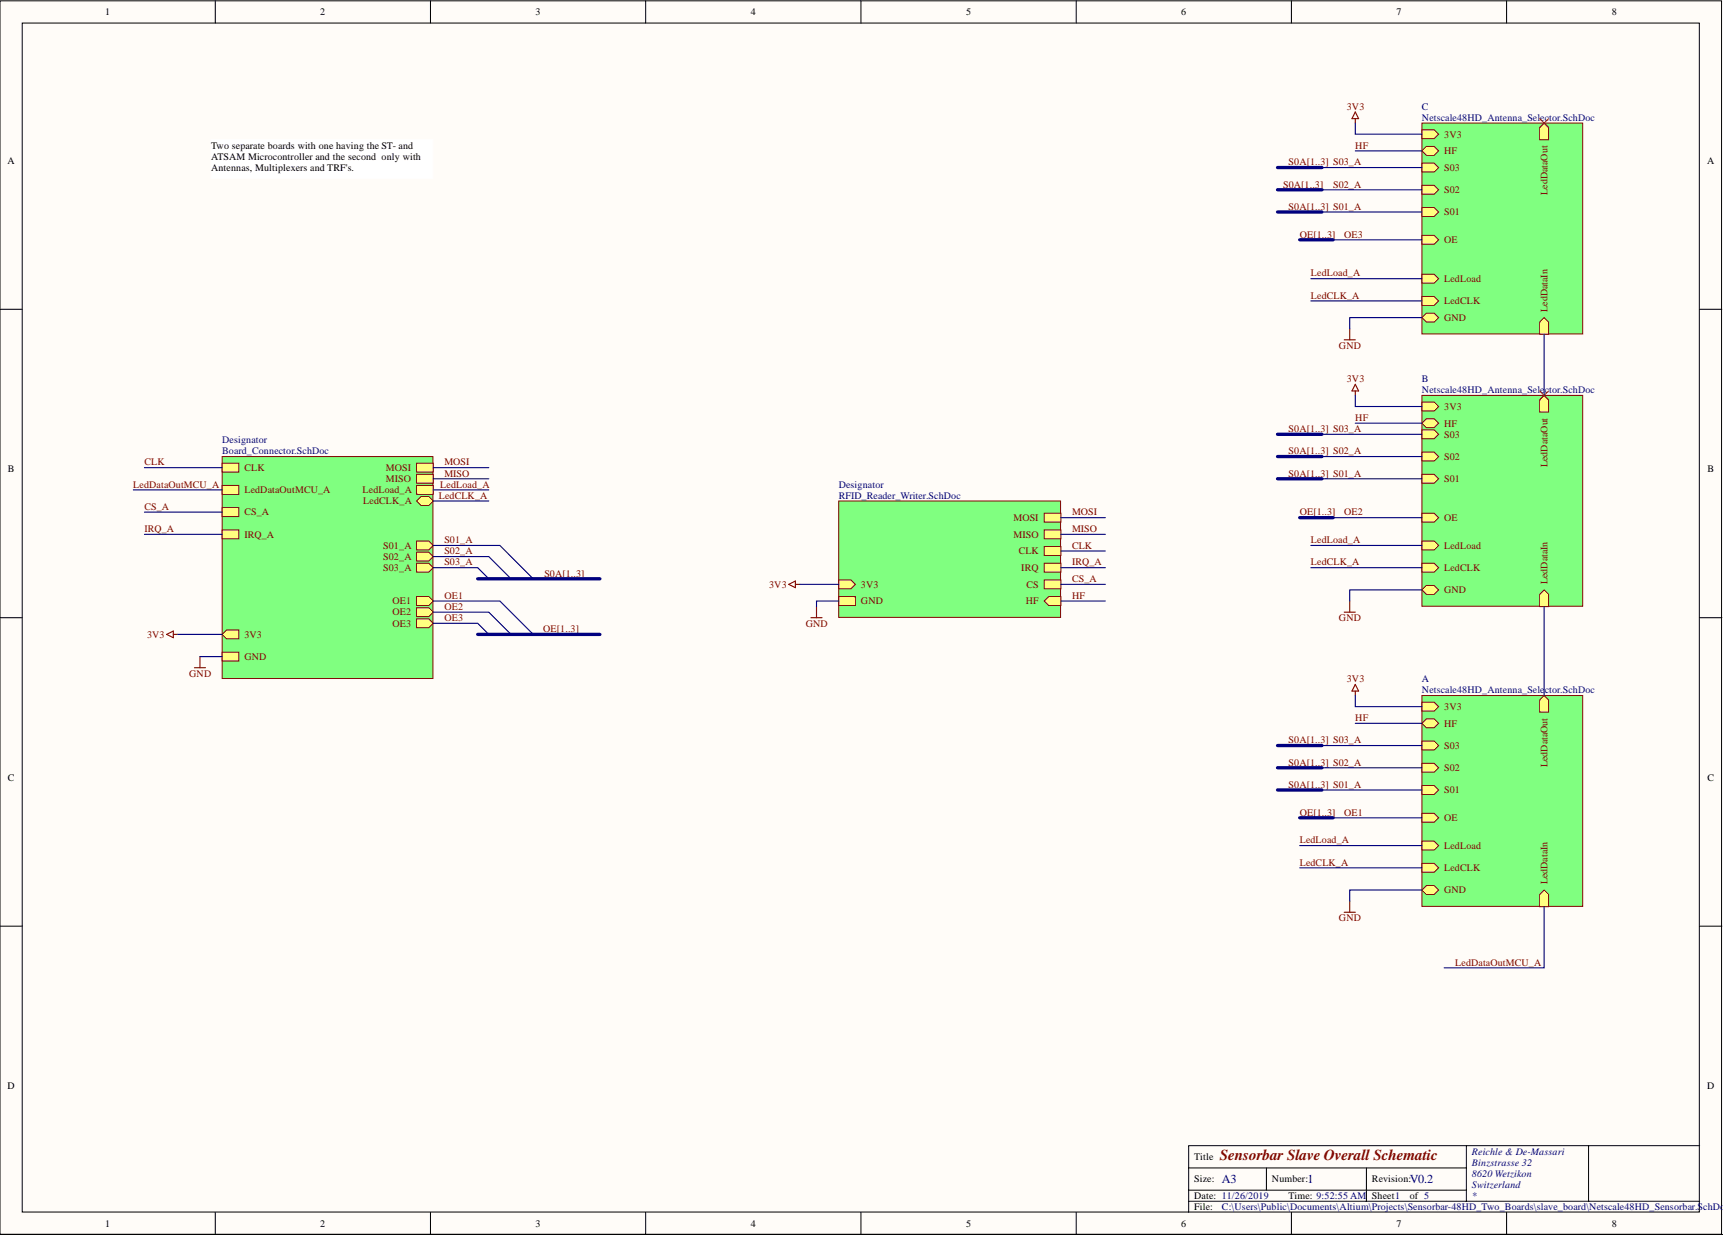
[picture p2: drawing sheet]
<svg xmlns="http://www.w3.org/2000/svg" width="393mm" height="282mm" viewBox="0 0 393 282" stroke-linecap="round" stroke-linejoin="round" font-family="sans-serif">
<g fill="#fffcf8" stroke="#000" stroke-width=".23">
<path d="M0 .2h393v281.5h-393z"/>
<path d="M5.1 5.3h382.8v271.3h-382.8z"/>
</g>
<g fill="none" stroke="#000" stroke-width=".23">
<path d="M49.1 .2v5.1M98.3 .2v5.1M147.4 .2v5.1M196.5 .2v5.1M245.7 .2v5.1M294.8 .2v5.1M343.9 .2v5.1M0 70.6h5.1M388 70.6h5.1M0 141h5.1M388 141h5.1M0 211.4h5.1"/>
<path d="M388 211.4h5.1M49.1 276.7v5.1M98.3 276.7v5.1M147.4 276.7v5.1M196.5 276.7v5.1M245.7 276.7v5.1M271.4 266.6h63.4M271.4 274.2h116.6M271.4 271.6h63.4M289.1 266.6v5M294.8 276.7v5.1M311.9 266.6v7.6"/>
<path d="M334.8 261.5v12.7M343.9 276.7v5.1M362.7 261.5h-91.3v15.2M388 261.5h-25.3v12.7"/>
</g>
<path d="M324.6 158.7h36.7v48.2h-36.7z" fill="#80ff80" stroke="#800000" stroke-width=".23"/>
<path d="M324.6 160.3h2.8l1 1-1 1h-2.8z" fill-rule="evenodd" fill="#ffff80"/>
<path d="M324.6 160.3h2.8l1 1-1 1h-2.8z" fill="none" stroke="#800000" stroke-width=".23"/>
<path d="M324.6 169.1h2.8l1 1.1-1 1h-2.8z" fill-rule="evenodd" fill="#ffff80"/>
<path d="M324.6 169.1h2.8l1 1.1-1 1h-2.8z" fill="none" stroke="#800000" stroke-width=".23"/>
<path d="M324.6 174.2h2.8l1 1-1 1h-2.8z" fill-rule="evenodd" fill="#ffff80"/>
<path d="M324.6 174.2h2.8l1 1-1 1h-2.8z" fill="none" stroke="#800000" stroke-width=".23"/>
<path d="M324.6 179.3h2.8l1 1-1 1h-2.8z" fill-rule="evenodd" fill="#ffff80"/>
<path d="M324.6 179.3h2.8l1 1-1 1h-2.8z" fill="none" stroke="#800000" stroke-width=".23"/>
<path d="M325.6 164.1h1.8l1 1-1 1h-1.8l-1-1z" fill-rule="evenodd" fill="#ffff80"/>
<path d="M325.6 164.1h1.8l1 1-1 1h-1.8l-1-1z" fill="none" stroke="#800000" stroke-width=".23"/>
<path d="M324.6 192h2.8l1 1-1 1h-2.8z" fill-rule="evenodd" fill="#ffff80"/>
<path d="M324.6 192h2.8l1 1-1 1h-2.8z" fill="none" stroke="#800000" stroke-width=".23"/>
<path d="M324.6 197h2.8l1 1.1-1 1h-2.8z" fill-rule="evenodd" fill="#ffff80"/>
<path d="M324.6 197h2.8l1 1.1-1 1h-2.8z" fill="none" stroke="#800000" stroke-width=".23"/>
<path d="M325.6 202.1h1.8l1 1-1 1.1h-1.8l-1-1.1z" fill-rule="evenodd" fill="#ffff80"/>
<path d="M325.6 202.1h1.8l1 1-1 1.1h-1.8l-1-1.1z" fill="none" stroke="#800000" stroke-width=".23"/>
<path d="M352.5 158.7l1 1.1v2.7h-2v-2.7z" fill-rule="evenodd" fill="#ffff80"/>
<path d="M352.5 158.7l1 1.1v2.7h-2v-2.7z" fill="none" stroke="#800000" stroke-width=".23"/>
<path d="M352.5 203.1l1 1.1v2.7h-2v-2.7z" fill-rule="evenodd" fill="#ffff80"/>
<path d="M352.5 203.1l1 1.1v2.7h-2v-2.7z" fill="none" stroke="#800000" stroke-width=".23"/>
<path d="M324.6 185.6h2.8l1 1-1 1.1h-2.8z" fill-rule="evenodd" fill="#ffff80"/>
<path d="M324.6 185.6h2.8l1 1-1 1.1h-2.8z" fill="none" stroke="#800000" stroke-width=".23"/>
<path d="M309.4 156.2l.8 1.5h-1.6zM309.4 157.7v1M306.9 208.2h2.5M308.1 205.7v2.5" fill="none" stroke="#800000" stroke-width=".25"/>
<path d="M324.6 90.2h36.7v48.2h-36.7z" fill="#80ff80" stroke="#800000" stroke-width=".23"/>
<path d="M324.6 91.8h2.8l1 1-1 1h-2.8z" fill-rule="evenodd" fill="#ffff80"/>
<path d="M324.6 91.8h2.8l1 1-1 1h-2.8z" fill="none" stroke="#800000" stroke-width=".23"/>
<path d="M324.6 98.1h2.8l1 1-1 1h-2.8z" fill-rule="evenodd" fill="#ffff80"/>
<path d="M324.6 98.1h2.8l1 1-1 1h-2.8z" fill="none" stroke="#800000" stroke-width=".23"/>
<path d="M324.6 103.2h2.8l1 1-1 1h-2.8z" fill-rule="evenodd" fill="#ffff80"/>
<path d="M324.6 103.2h2.8l1 1-1 1h-2.8z" fill="none" stroke="#800000" stroke-width=".23"/>
<path d="M324.6 108.3h2.8l1 1-1 1h-2.8z" fill-rule="evenodd" fill="#ffff80"/>
<path d="M324.6 108.3h2.8l1 1-1 1h-2.8z" fill="none" stroke="#800000" stroke-width=".23"/>
<path d="M325.6 95.6h1.8l1 1-1 1h-1.8l-1-1z" fill-rule="evenodd" fill="#ffff80"/>
<path d="M325.6 95.6h1.8l1 1-1 1h-1.8l-1-1z" fill="none" stroke="#800000" stroke-width=".23"/>
<path d="M324.6 123.5h2.8l1 1-1 1h-2.8z" fill-rule="evenodd" fill="#ffff80"/>
<path d="M324.6 123.5h2.8l1 1-1 1h-2.8z" fill="none" stroke="#800000" stroke-width=".23"/>
<path d="M324.6 128.6h2.8l1 1-1 1h-2.8z" fill-rule="evenodd" fill="#ffff80"/>
<path d="M324.6 128.6h2.8l1 1-1 1h-2.8z" fill="none" stroke="#800000" stroke-width=".23"/>
<path d="M325.6 133.6h1.8l1 1-1 1.1h-1.8l-1-1.1z" fill-rule="evenodd" fill="#ffff80"/>
<path d="M325.6 133.6h1.8l1 1-1 1.1h-1.8l-1-1.1z" fill="none" stroke="#800000" stroke-width=".23"/>
<path d="M352.5 90.2l1 1.1v2.8h-2v-2.8z" fill-rule="evenodd" fill="#ffff80"/>
<path d="M352.5 90.2l1 1.1v2.8h-2v-2.8z" fill="none" stroke="#800000" stroke-width=".23"/>
<path d="M352.5 134.6l1 1.1v2.7h-2v-2.7z" fill-rule="evenodd" fill="#ffff80"/>
<path d="M352.5 134.6l1 1.1v2.7h-2v-2.7z" fill="none" stroke="#800000" stroke-width=".23"/>
<path d="M324.6 117.1h2.8l1 1.1-1 1h-2.8z" fill-rule="evenodd" fill="#ffff80"/>
<path d="M324.6 117.1h2.8l1 1.1-1 1h-2.8z" fill="none" stroke="#800000" stroke-width=".23"/>
<path d="M309.4 87.7l.8 1.5h-1.6zM309.4 89.2v1M306.9 139.7h2.5M308.1 137.2v2.5" fill="none" stroke="#800000" stroke-width=".25"/>
<path d="M351.5 89.2l2 2.1M353.5 89.2l-2 2.1" fill="none" stroke="#f00" stroke-width=".23"/>
<path d="M324.6 28.1h36.7v48.1h-36.7z" fill="#80ff80" stroke="#800000" stroke-width=".23"/>
<path d="M324.6 29.6h2.8l1 1-1 1h-2.8z" fill-rule="evenodd" fill="#ffff80"/>
<path d="M324.6 29.6h2.8l1 1-1 1h-2.8z" fill="none" stroke="#800000" stroke-width=".23"/>
<path d="M324.6 37.2h2.8l1 1-1 1.1h-2.8z" fill-rule="evenodd" fill="#ffff80"/>
<path d="M324.6 37.2h2.8l1 1-1 1.1h-2.8z" fill="none" stroke="#800000" stroke-width=".23"/>
<path d="M324.6 42.3h2.8l1 1-1 1h-2.8z" fill-rule="evenodd" fill="#ffff80"/>
<path d="M324.6 42.3h2.8l1 1-1 1h-2.8z" fill="none" stroke="#800000" stroke-width=".23"/>
<path d="M324.6 47.4h2.8l1 1-1 1h-2.8z" fill-rule="evenodd" fill="#ffff80"/>
<path d="M324.6 47.4h2.8l1 1-1 1h-2.8z" fill="none" stroke="#800000" stroke-width=".23"/>
<path d="M325.6 33.4h1.8l1 1-1 1.1h-1.8l-1-1.1z" fill-rule="evenodd" fill="#ffff80"/>
<path d="M325.6 33.4h1.8l1 1-1 1.1h-1.8l-1-1.1z" fill="none" stroke="#800000" stroke-width=".23"/>
<path d="M324.6 62.6h2.8l1 1-1 1h-2.8z" fill-rule="evenodd" fill="#ffff80"/>
<path d="M324.6 62.6h2.8l1 1-1 1h-2.8z" fill="none" stroke="#800000" stroke-width=".23"/>
<path d="M324.6 67.7h2.8l1 1-1 1h-2.8z" fill-rule="evenodd" fill="#ffff80"/>
<path d="M324.6 67.7h2.8l1 1-1 1h-2.8z" fill="none" stroke="#800000" stroke-width=".23"/>
<path d="M325.6 71.5h1.8l1 1-1 1h-1.8l-1-1z" fill-rule="evenodd" fill="#ffff80"/>
<path d="M325.6 71.5h1.8l1 1-1 1h-1.8l-1-1z" fill="none" stroke="#800000" stroke-width=".23"/>
<path d="M352.5 28.1l1 1v2.8h-2v-2.8z" fill-rule="evenodd" fill="#ffff80"/>
<path d="M352.5 28.1l1 1v2.8h-2v-2.8z" fill="none" stroke="#800000" stroke-width=".23"/>
<path d="M352.5 72.5l1 1v2.8h-2v-2.8z" fill-rule="evenodd" fill="#ffff80"/>
<path d="M352.5 72.5l1 1v2.8h-2v-2.8z" fill="none" stroke="#800000" stroke-width=".23"/>
<path d="M324.6 53.7h2.8l1 1-1 1h-2.8z" fill-rule="evenodd" fill="#ffff80"/>
<path d="M324.6 53.7h2.8l1 1-1 1h-2.8z" fill="none" stroke="#800000" stroke-width=".23"/>
<path d="M309.4 25.6l.8 1.5h-1.6zM309.4 27.1v1M306.9 77.6h2.5M308.1 75v2.6" fill="none" stroke="#800000" stroke-width=".25"/>
<path d="M351.5 27.1l2 2M353.5 27.1l-2 2" fill="none" stroke="#f00" stroke-width=".23"/>
<path d="M191.5 114.3h50.6v26.6h-50.6z" fill="#80ff80" stroke="#800000" stroke-width=".23"/>
<path d="M238.4 117.1h3.8v2.1h-3.8z" fill-rule="evenodd" fill="#ffff80"/>
<path d="M238.4 117.1h3.8v2.1h-3.8z" fill="none" stroke="#800000" stroke-width=".23"/>
<path d="M238.4 120.9h3.8v2.1h-3.8z" fill-rule="evenodd" fill="#ffff80"/>
<path d="M238.4 120.9h3.8v2.1h-3.8z" fill="none" stroke="#800000" stroke-width=".23"/>
<path d="M191.5 132.4h2.8l1 1-1 1h-2.8z" fill-rule="evenodd" fill="#ffff80"/>
<path d="M191.5 132.4h2.8l1 1-1 1h-2.8z" fill="none" stroke="#800000" stroke-width=".23"/>
<path d="M191.5 136.2h3.8v2h-3.8z" fill-rule="evenodd" fill="#ffff80"/>
<path d="M191.5 136.2h3.8v2h-3.8z" fill="none" stroke="#800000" stroke-width=".23"/>
<path d="M238.4 124.7h3.8v2.1h-3.8z" fill-rule="evenodd" fill="#ffff80"/>
<path d="M238.4 124.7h3.8v2.1h-3.8z" fill="none" stroke="#800000" stroke-width=".23"/>
<path d="M238.4 128.6h3.8v2h-3.8z" fill-rule="evenodd" fill="#ffff80"/>
<path d="M238.4 128.6h3.8v2h-3.8z" fill="none" stroke="#800000" stroke-width=".23"/>
<path d="M239.4 136.2h2.8v2h-2.8l-1-1z" fill-rule="evenodd" fill="#ffff80"/>
<path d="M239.4 136.2h2.8v2h-2.8l-1-1z" fill="none" stroke="#800000" stroke-width=".23"/>
<path d="M238.4 132.4h3.8v2h-3.8z" fill-rule="evenodd" fill="#ffff80"/>
<path d="M238.4 132.4h3.8v2h-3.8z" fill="none" stroke="#800000" stroke-width=".23"/>
<path d="M180.1 133.4l1.5-.8v1.5zM181.6 133.4h1M186.4 138.4v2.6M185.1 141h2.6" fill="none" stroke="#800000" stroke-width=".25"/>
<path d="M48.2 31.9h50.6v8.8h-50.6z" fill="#fff" stroke="#fff" stroke-width=".23"/>
<path d="M393.4 281.8h-393.4v.1" fill="none" stroke="#000" stroke-width=".25"/>
<path d="M50.7 104.2h48.1v50.7h-48.1z" fill="#80ff80" stroke="#800000" stroke-width=".23"/>
<path d="M50.7 105.7h3.8v2.1h-3.8z" fill-rule="evenodd" fill="#ffff80"/>
<path d="M50.7 105.7h3.8v2.1h-3.8z" fill="none" stroke="#800000" stroke-width=".23"/>
<path d="M51.7 143.8h2.8v2h-2.8l-1-1z" fill-rule="evenodd" fill="#ffff80"/>
<path d="M51.7 143.8h2.8v2h-2.8l-1-1z" fill="none" stroke="#800000" stroke-width=".23"/>
<path d="M50.7 148.8h3.8v2.1h-3.8z" fill-rule="evenodd" fill="#ffff80"/>
<path d="M50.7 148.8h3.8v2.1h-3.8z" fill="none" stroke="#800000" stroke-width=".23"/>
<path d="M95.1 105.7h3.8v2.1h-3.8z" fill-rule="evenodd" fill="#ffff80"/>
<path d="M95.1 105.7h3.8v2.1h-3.8z" fill="none" stroke="#800000" stroke-width=".23"/>
<path d="M95.1 108.3h3.8v2h-3.8z" fill-rule="evenodd" fill="#ffff80"/>
<path d="M95.1 108.3h3.8v2h-3.8z" fill="none" stroke="#800000" stroke-width=".23"/>
<path d="M95.1 123.5h2.8l1 1-1 1h-2.8z" fill-rule="evenodd" fill="#ffff80"/>
<path d="M95.1 123.5h2.8l1 1-1 1h-2.8z" fill="none" stroke="#800000" stroke-width=".23"/>
<path d="M95.1 126h2.8l1 1-1 1h-2.8z" fill-rule="evenodd" fill="#ffff80"/>
<path d="M95.1 126h2.8l1 1-1 1h-2.8z" fill="none" stroke="#800000" stroke-width=".23"/>
<path d="M95.1 128.6h2.8l1 1-1 1h-2.8z" fill-rule="evenodd" fill="#ffff80"/>
<path d="M95.1 128.6h2.8l1 1-1 1h-2.8z" fill="none" stroke="#800000" stroke-width=".23"/>
<path d="M95.1 110.8h3.8v2h-3.8z" fill-rule="evenodd" fill="#ffff80"/>
<path d="M95.1 110.8h3.8v2h-3.8z" fill="none" stroke="#800000" stroke-width=".23"/>
<path d="M96.1 113.3h1.8l1 1-1 1.1h-1.8l-1-1.1z" fill-rule="evenodd" fill="#ffff80"/>
<path d="M96.1 113.3h1.8l1 1-1 1.1h-1.8l-1-1.1z" fill="none" stroke="#800000" stroke-width=".23"/>
<path d="M95.1 136.2h2.8l1 1-1 1h-2.8z" fill-rule="evenodd" fill="#ffff80"/>
<path d="M95.1 136.2h2.8l1 1-1 1h-2.8z" fill="none" stroke="#800000" stroke-width=".23"/>
<path d="M95.1 138.7h2.8l1 1-1 1h-2.8z" fill-rule="evenodd" fill="#ffff80"/>
<path d="M95.1 138.7h2.8l1 1-1 1h-2.8z" fill="none" stroke="#800000" stroke-width=".23"/>
<path d="M95.1 141.2h2.8l1 1.1-1 1h-2.8z" fill-rule="evenodd" fill="#ffff80"/>
<path d="M95.1 141.2h2.8l1 1.1-1 1h-2.8z" fill="none" stroke="#800000" stroke-width=".23"/>
<path d="M50.7 110.8h3.8v2h-3.8z" fill-rule="evenodd" fill="#ffff80"/>
<path d="M50.7 110.8h3.8v2h-3.8z" fill="none" stroke="#800000" stroke-width=".23"/>
<path d="M50.7 115.9h3.8v2h-3.8z" fill-rule="evenodd" fill="#ffff80"/>
<path d="M50.7 115.9h3.8v2h-3.8z" fill="none" stroke="#800000" stroke-width=".23"/>
<path d="M50.7 120.9h3.8v2.1h-3.8z" fill-rule="evenodd" fill="#ffff80"/>
<path d="M50.7 120.9h3.8v2.1h-3.8z" fill="none" stroke="#800000" stroke-width=".23"/>
<path d="M38 144.8l1.6-.8v1.6zM39.6 144.8h1M44.4 152.4h2.5M45.6 149.9v2.5" fill="none" stroke="#800000" stroke-width=".25"/>
<g fill="none" stroke="#000080" stroke-width=".25">
<path d="M301.8 38.2h22.8M309.4 28.1v2.5h15.2M309.4 34.4h15.2M301.8 48.4h22.8M301.8 43.3h22.8M304.3 54.7h20.3M299.3 68.7h25.3M299.3 63.6h25.3M324.6 72.5h-16.5v2.5M352.5 76.3v13.9M301.8 99.1h22.8M309.4 90.2v2.6h15.2"/>
<path d="M309.4 96.6h15.2M30.4 111.8h20.3M33 106.7h17.7M33 116.9h17.7M98.9 109.3h12.7M98.9 106.7h12.7M98.9 111.8h12.7M98.9 114.3h12.7M242.2 118.2h10.1M301.8 109.3h22.8M301.8 104.2h22.8M304.3 118.2h20.3"/>
<path d="M33 122h17.7M98.9 127h12.7l5.1 5.1M98.9 124.5h15.2l7.6 7.6M98.9 139.7h12.7l5.1 5.1M98.9 137.2h15.2l7.6 7.6M98.9 129.6h10.2l2.5 2.5M182.6 133.4h8.9M191.5 137.2h-5.1v1.2M242.2 133.4h10.1M242.2 122h10.1M242.2 137.2h10.1M242.2 129.6h10.1"/>
<path d="M242.2 125.8h10.1M299.3 129.6h25.3M299.3 124.5h25.3M324.6 134.6h-16.5v2.6M352.5 138.4v20.3M40.6 144.8h10.1M45.6 149.9h5.1M98.9 142.3h10.2l2.5 2.5M309.4 158.7v2.6h15.2M301.8 175.2h22.8M301.8 170.2h22.8M309.4 165.1h15.2"/>
<path d="M296.7 198.1h27.9M296.7 193h27.9M301.8 180.3h22.8M304.3 186.6h20.3M324.6 203.1h-16.5v2.6M352.5 206.9v14h-22.8"/>
</g>
<g fill="none" stroke="#000080" stroke-width=".76">
<path d="M291.6 38.2h10.2M291.6 48.4h10.2M291.6 43.3h10.2M296.7 54.7h7.6M291.6 99.1h10.2M291.6 109.3h10.2M291.6 104.2h10.2M296.7 118.2h7.6M109.1 132.1h27.8M109.1 144.8h27.8M291.6 175.2h10.2M291.6 170.2h10.2"/>
<path d="M291.6 180.3h10.2M296.7 186.6h7.6"/>
</g>
<text font-size="3.5" fill="#800000" x="278.5" y="264.8">Sensorbar Slave Overall Schematic</text>
<g font-size="2.8" fill="#000080">
<text x="279" y="270">A3</text>
<text x="298.5" y="270">1</text>
<text x="321.8" y="270">V0.2</text>
</g>
<g font-size="2.3">
<text x="24" y="3.5">1</text>
<text x="73.1" y="3.5">2</text>
<text x="122.2" y="3.5">3</text>
<text x="171.4" y="3.5">4</text>
<text x="220.6" y="3.5">5</text>
<text x="269.7" y="3.5">6</text>
<text x="318.8" y="3.5">7</text>
<text x="368" y="3.5">8</text>
<text x="48.2" y="33.9">Two separate boards with one having the ST- and</text>
<text x="1.7" y="37.4">A</text>
<text x="48.2" y="36.5">ATSAM Microcontroller and the second only with</text>
<text x="48.2" y="39">Antennas, Multiplexers and TRF's.</text>
<text x="389.7" y="37.4">A</text>
<text x="1.8" y="107.8">B</text>
<text x="389.8" y="107.8">B</text>
<text x="1.8" y="178.2">C</text>
<text x="389.8" y="178.2">C</text>
<text x="1.7" y="248.6">D</text>
<text x="389.7" y="248.6">D</text>
<text x="272.6" y="264.8">Title</text>
<text x="272.6" y="269.9">Size:</text>
<text x="290.4" y="269.9">Number:</text>
<text x="313.2" y="269.9">Revision:</text>
<text x="272.6" y="273.7">Date: 11/26/2019</text>
<text x="294.2" y="273.7">Time: 9:52:55 AM</text>
<text x="313.2" y="273.7">Sheet1</text>
<text x="321.8" y="273.7">of 5</text>
<text x="24" y="280">1</text>
<text x="73.1" y="280">2</text>
<text x="122.2" y="280">3</text>
<text x="171.4" y="280">4</text>
<text x="220.6" y="280">5</text>
<text x="269.7" y="280">6</text>
<text x="272.6" y="276.2">File:</text>
<text x="318.8" y="280">7</text>
<text x="368" y="280">8</text>
</g>
<g font-size="2.3" fill="#800000">
<text x="307.5" y="25">3V3</text>
<text x="309.4" y="33.9">HF</text>
<text x="329.7" y="31.4">3V3</text>
<text x="329.7" y="35.2">HF</text>
<text x="294.2" y="37.7">S0A[1..3] S03_A</text>
<text x="329.7" y="39">S03</text>
<text x="292.9" y="42.8">S0A[1..3]</text>
<text x="294.2" y="47.9">S0A[1..3] S01_A</text>
<text x="304.3" y="42.8">S02_A</text>
<text x="329.7" y="44.1">S02</text>
<text x="353.3" y="44.5" transform="rotate(-90 353.3 44.5)">LedDataOut</text>
<text x="329.7" y="49.1">S01</text>
<text x="296.7" y="54.2">OE[1..3]</text>
<text x="306.9" y="54.2">OE3</text>
<text x="329.7" y="55.5">OE</text>
<text x="299.3" y="63.1">LedLoad_A</text>
<text x="329.7" y="64.4">LedLoad</text>
<text x="299.3" y="68.2">LedCLK_A</text>
<text x="329.7" y="69.4">LedCLK</text>
<text x="353.3" y="71.2" transform="rotate(-90 353.3 71.2)">LedDataIn</text>
<text x="329.7" y="73.2">GND</text>
<text x="305.7" y="79.6">GND</text>
<text x="307.5" y="87.2">3V3</text>
<text x="329.7" y="93.5">3V3</text>
<text x="294.2" y="98.6">S0A[1..3] S03_A</text>
<text x="309.4" y="96.1">HF</text>
<text x="329.7" y="99.9">S03</text>
<text x="329.7" y="97.3">HF</text>
<text x="33" y="106.2">CLK</text>
<text x="55.8" y="107.5">CLK</text>
<text x="88.1" y="107.5">MOSI</text>
<text x="101.4" y="106.2">MOSI</text>
<text x="294.2" y="103.7">S0A[1..3] S02_A</text>
<text x="329.7" y="105">S02</text>
<text x="353.3" y="106.7" transform="rotate(-90 353.3 106.7)">LedDataOut</text>
<text x="30.4" y="111.3">LedDataOutMCU_A</text>
<text x="55.8" y="112.6">LedDataOutMCU_A</text>
<text x="82.8" y="112.6">LedLoad_A</text>
<text x="88.1" y="110">MISO</text>
<text x="100.2" y="113.8">LedCLK_A</text>
<text x="100.5" y="111.3">LedLoad_A</text>
<text x="101.4" y="108.8">MISO</text>
<text x="294.2" y="108.8">S0A[1..3] S01_A</text>
<text x="329.7" y="110">S01</text>
<text x="33" y="116.4">CS_A</text>
<text x="55.8" y="117.6">CS_A</text>
<text x="82.9" y="115.1">LedCLK_A</text>
<text x="231.4" y="118.9">MOSI</text>
<text x="244.7" y="117.6">MOSI</text>
<text x="296.7" y="117.6">OE[1..3]</text>
<text x="306.9" y="117.6">OE2</text>
<text x="329.7" y="118.9">OE</text>
<text x="33" y="121.4">IRQ_A</text>
<text x="55.8" y="122.7">IRQ_A</text>
<text x="87.5" y="125.3">S01_A</text>
<text x="101.4" y="124">S01_A</text>
<text x="231.4" y="122.7">MISO</text>
<text x="244.7" y="121.4">MISO</text>
<text x="244.7" y="125.3">CLK</text>
<text x="299.3" y="124">LedLoad_A</text>
<text x="329.7" y="125.3">LedLoad</text>
<text x="87.5" y="127.8">S02_A</text>
<text x="87.5" y="130.3">S03_A</text>
<text x="101.4" y="126.5">S02_A</text>
<text x="101.4" y="129.1">S03_A</text>
<text x="124.3" y="131.6">S0A[1..3]</text>
<text x="232.6" y="126.5">CLK</text>
<text x="233.2" y="130.3">IRQ</text>
<text x="244.7" y="129.1">IRQ_A</text>
<text x="299.3" y="129.1">LedCLK_A</text>
<text x="329.7" y="130.3">LedCLK</text>
<text x="89.6" y="137.9">OE1</text>
<text x="101.4" y="136.7">OE1</text>
<text x="175.6" y="134.1">3V3</text>
<text x="196.5" y="134.1">3V3</text>
<text x="196.5" y="137.9">GND</text>
<text x="234.2" y="137.9">HF</text>
<text x="234.3" y="134.1">CS</text>
<text x="244.7" y="136.7">HF</text>
<text x="244.7" y="132.9">CS_A</text>
<text x="329.7" y="135.4">GND</text>
<text x="353.3" y="133.4" transform="rotate(-90 353.3 133.4)">LedDataIn</text>
<text x="89.6" y="140.5">OE2</text>
<text x="89.6" y="143">OE3</text>
<text x="101.4" y="139.2">OE2</text>
<text x="101.4" y="141.7">OE3</text>
<text x="184" y="143">GND</text>
<text x="305.7" y="141.7">GND</text>
<text x="33.6" y="145.6">3V3</text>
<text x="55.8" y="145.6">3V3</text>
<text x="124" y="144.3">OE[1..3]</text>
<text x="43.2" y="154.4">GND</text>
<text x="55.8" y="150.6">GND</text>
<text x="307.5" y="155.7">3V3</text>
<text x="309.4" y="164.6">HF</text>
<text x="329.7" y="162">3V3</text>
<text x="329.7" y="165.8">HF</text>
<text x="294.2" y="169.7">S0A[1..3] S03_A</text>
<text x="329.7" y="170.9">S03</text>
<text x="294.2" y="179.8">S0A[1..3] S01_A</text>
<text x="294.2" y="174.7">S0A[1..3] S02_A</text>
<text x="329.7" y="176">S02</text>
<text x="353.3" y="175.1" transform="rotate(-90 353.3 175.1)">LedDataOut</text>
<text x="329.7" y="181.1">S01</text>
<text x="296.7" y="186.1">OE[1..3]</text>
<text x="306.9" y="186.1">OE1</text>
<text x="329.7" y="187.4">OE</text>
<text x="296.7" y="197.6">LedCLK_A</text>
<text x="296.7" y="192.5">LedLoad_A</text>
<text x="329.7" y="193.8">LedLoad</text>
<text x="329.7" y="198.8">LedCLK</text>
<text x="329.7" y="203.9">GND</text>
<text x="353.3" y="201.9" transform="rotate(-90 353.3 201.9)">LedDataIn</text>
<text x="305.7" y="210.2">GND</text>
<text x="332.2" y="220.4">LedDataOutMCU_A</text>
</g>
<g font-size="2.3" fill="#000080">
<text x="324.6" y="25">C</text>
<text x="324.6" y="27.6">Netscale48HD_Antenna_Selector.SchDoc</text>
<text x="324.6" y="87.2">B</text>
<text x="324.6" y="89.7">Netscale48HD_Antenna_Selector.SchDoc</text>
<text x="50.7" y="101.2">Designator</text>
<text x="50.7" y="103.7">Board_Connector.SchDoc</text>
<text x="191.5" y="111.3">Designator</text>
<text x="191.5" y="113.8">RFID_Reader_Writer.SchDoc</text>
<text x="324.6" y="155.7">A</text>
<text x="324.6" y="158.2">Netscale48HD_Antenna_Selector.SchDoc</text>
<text x="336" y="263.5">Reichle &amp; De-Massari</text>
<text x="336" y="266.1">Binzstrasse 32</text>
<text x="336" y="268.6">8620 Wetzikon</text>
<text x="336" y="271.1">Switzerland</text>
<text x="336" y="273.7">*</text>
<text x="279" y="276.2">C:\Users\Public\Documents\Altium\Projects\Sensorbar-48HD_Two_Boards\slave_board\Netscale48HD_Sensorbar.SchDoc</text>
</g>
</svg>
